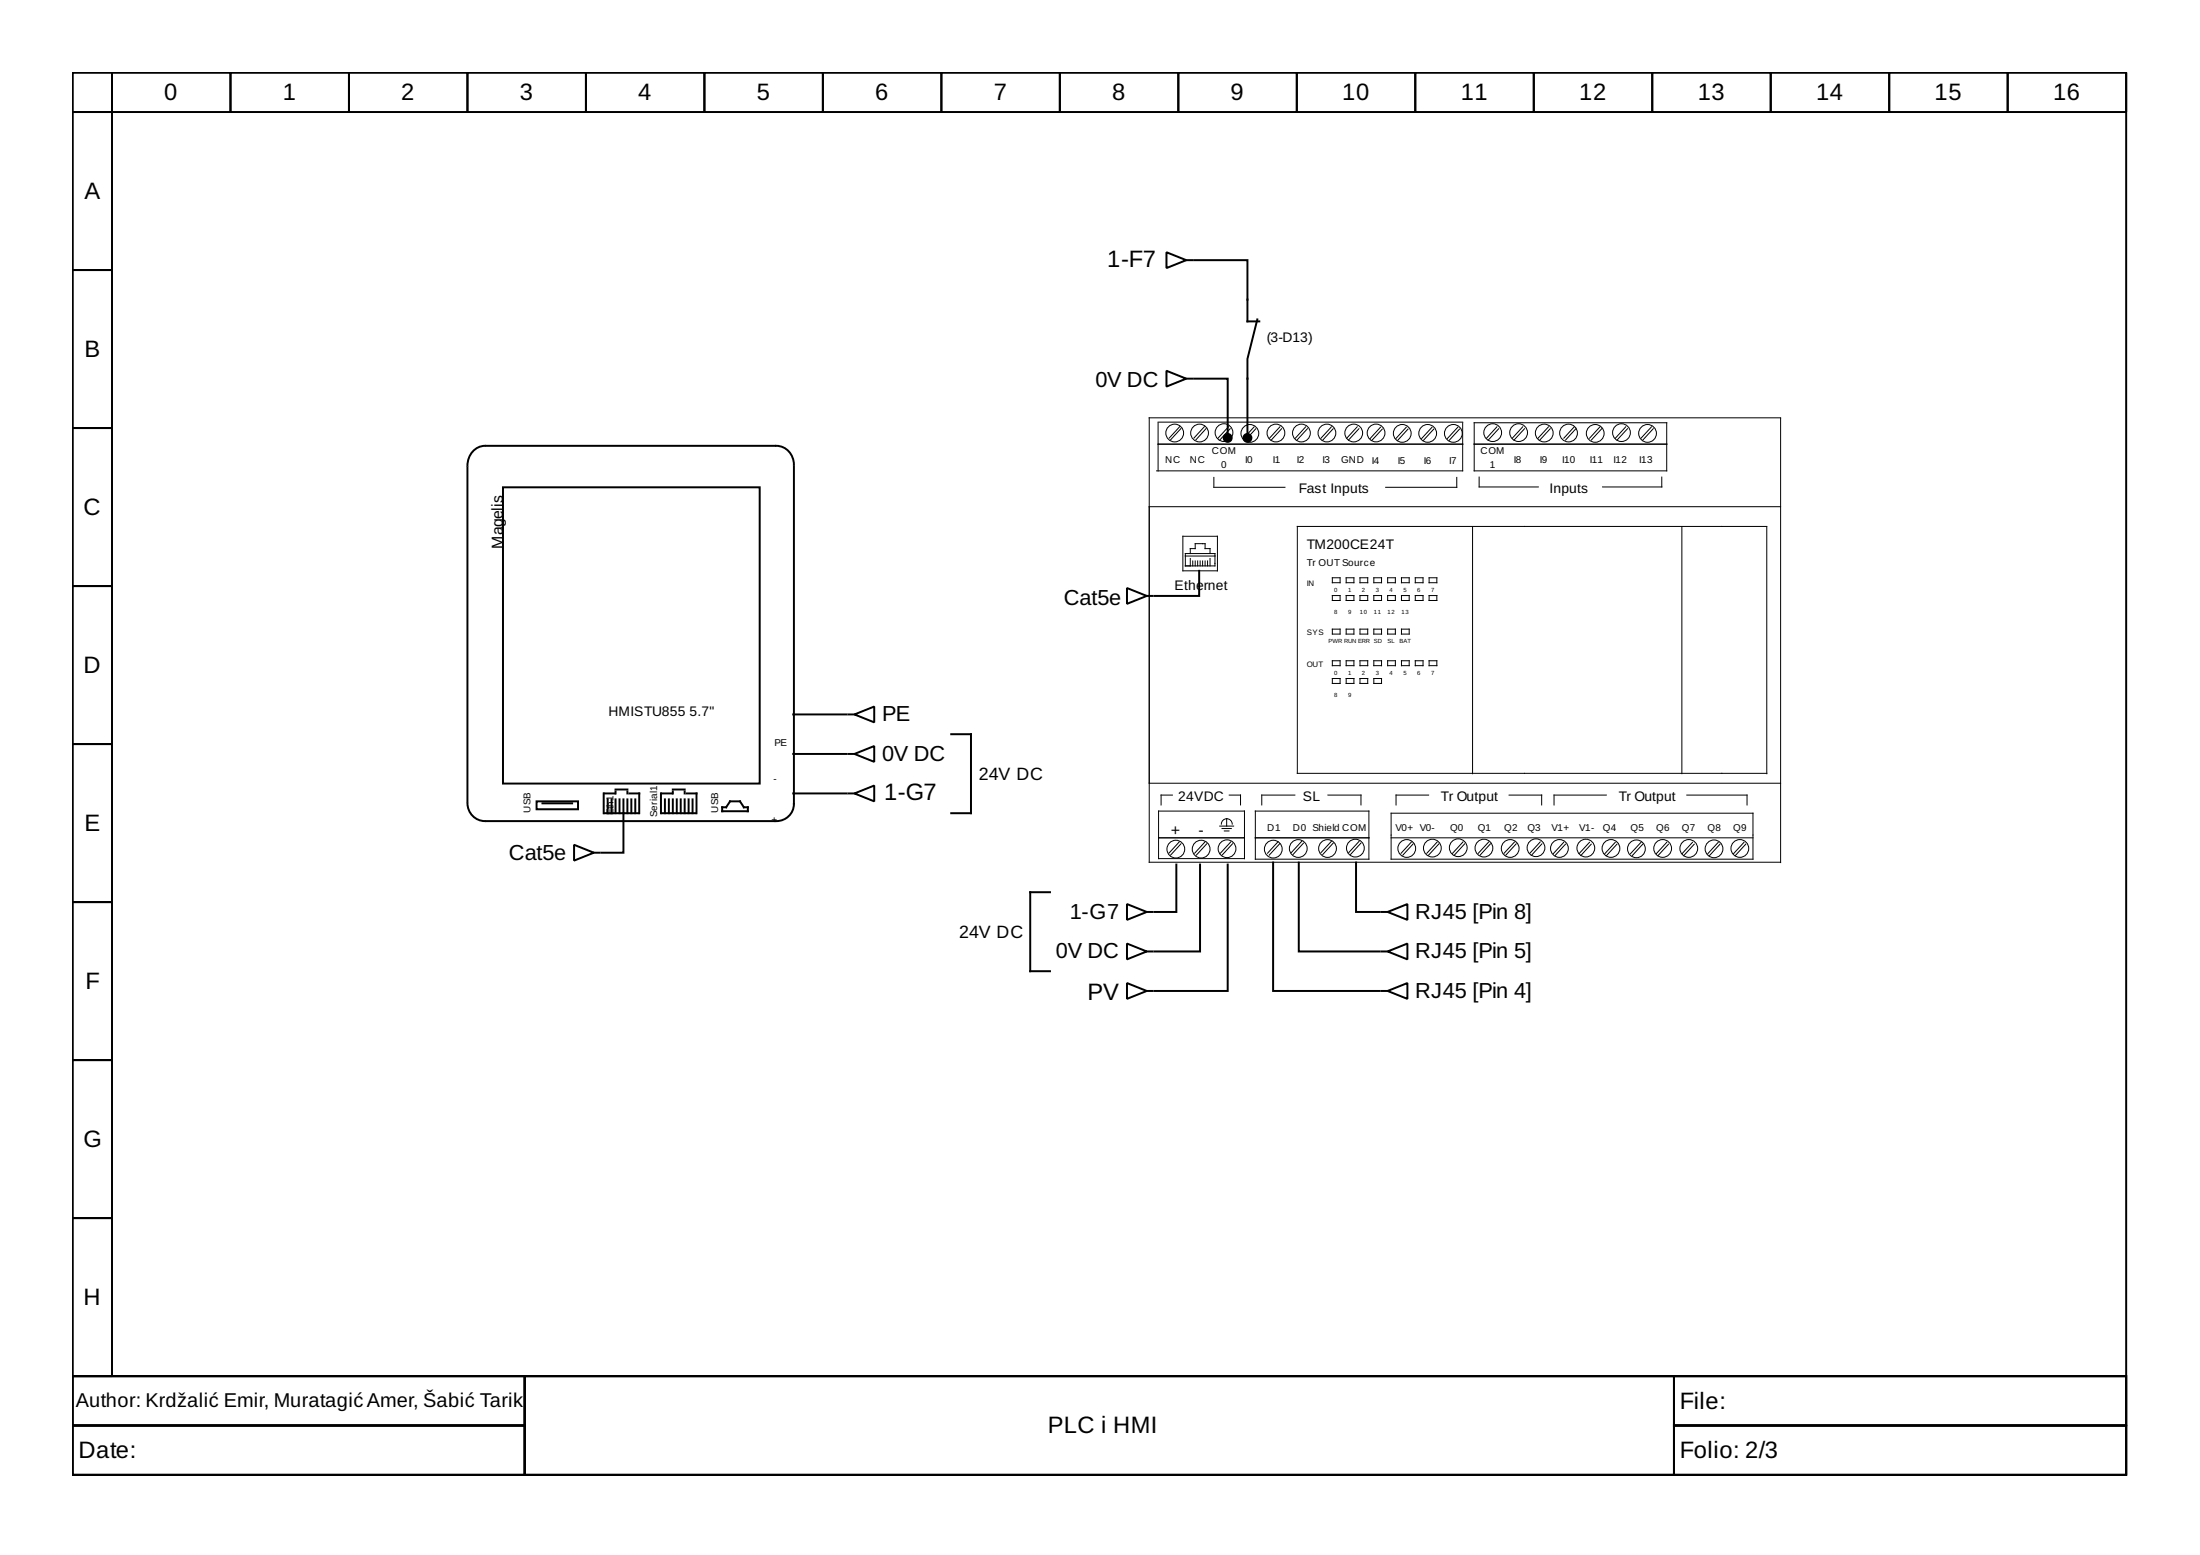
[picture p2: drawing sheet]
<svg xmlns="http://www.w3.org/2000/svg" width="297mm" height="210mm" viewBox="0 0 297 210" stroke-linecap="round" stroke-linejoin="round" font-family="sans-serif">
<g fill="none" stroke="#000" stroke-width=".27">
<path d="M9.8 9.8h277.3v176h-277.3zM9.8 9.8h5.3v5.3h-5.3zM9.8 15.1h5.3v21.4h-5.3zM15.1 9.8h16v5.3h-16zM31.1 9.8h16v5.3h-16zM47.1 9.8h16v5.3h-16zM63.1 9.8h16v5.3h-16zM79.1 9.8h16v5.3h-16zM95.1 9.8h16v5.3h-16zM111.1 9.8h16v5.3h-16zM127.1 9.8h16v5.3h-16zM143.1 9.8h16v5.3h-16z"/>
<path d="M159.1 9.8h16v5.3h-16zM175.1 9.8h16v5.3h-16zM191.1 9.8h16v5.3h-16zM207.1 9.8h16v5.3h-16zM223.1 9.8h16v5.3h-16zM239.1 9.8h16v5.3h-16zM255.1 9.8h16v5.3h-16zM271.1 9.8h16v5.3h-16zM9.8 36.5h5.3v21.3h-5.3zM157.5 34.1l2.7 1-2.7 1.1zM160.2 35.1h.8M161.2 35.1h7.2v8.3h1.6"/>
<path d="M9.8 57.8h5.3v21.3h-5.3zM157.5 50l2.7 1.1-2.7 1.1zM160.2 51.1h.8M161.2 51.1h4.6v7.5M169.8 43.1l-1.4 5.3v10.2M9.8 79.1h5.3v21.3h-5.3zM63.1 63.1v45.1M65.5 60.2a2.52 2.52 0 0 0-2.4 2.7M65.7 60.2h38.9M67.9 65.8h34.7v40h-34.7zM104.8 60.2a2.46 2.46 0 0 1 2.4 2.5M107.2 63v45.5"/>
<path d="M152.2 79.4l2.6 1-2.6 1.1zM161.9 77.1v3.3h-6M107.1 96.4h7.2M114.6 96.4h.8M115.4 96.4l2.6-1v2.1zM128.4 99.1h2.7v10.7h-2.7M154.8 80.4h.8M9.8 100.4h5.3v21.4h-5.3zM63.1 108.4a2.41 2.41 0 0 0 2.4 2.4M65.7 110.8h39M72.4 108.2h5.6v1h-5.6zM73.2 108.4h4"/>
<path d="M77.5 114l2.7 1.1-2.7 1.1zM80.2 115.1h.8M81.5 107.1v2.7M81.6 109.8h4.6M81.6 107.1h1.4M82 107.9v1.9M82.6 107.9v1.9M83.1 106.6h1.6M83.1 106.8v.3M83.1 107.9v1.9M83.6 107.9v1.9M84.2 107.9v7.2h-3"/>
<path d="M84.7 106.8v.3M84.7 107.9v1.9M85 107.1h1.3v2.7M85.2 107.9v1.9M85.8 107.9v1.9M89.2 107.1v2.7M89.3 109.8h4.7M89.3 107.1h1.5M89.8 107.9v1.9M90.3 107.9v1.9M90.8 106.8v.3M90.8 107.9v1.9"/>
<path d="M90.8 106.6h1.6M91.4 107.9v1.9M91.9 107.9v1.9M92.4 106.8v.3M92.4 107.9v1.9M92.7 107.1h1.3v2.7M93 107.9v1.9M93.5 107.9v1.9M97.5 109h.5l.6-.8h1.3l.5 .8h.6v.5h-3.5zM107.1 101.8h7.2M107.1 107.1h7.2M107.2 108.5a2.33 2.33 0 0 1-2.4 2.3"/>
<path d="M114.6 101.8h.8M114.6 107.1h.8M115.4 101.8l2.6-1.1v2.1zM115.4 107.1l2.6-1.1v2.2zM158.8 116.7v6.4h-2.9M162 116.7v11.7h-6.1M165.8 116.7v17.1h-9.9M171.9 116.4v17.4h14.4M175.4 116.4v12h10.9M183.1 116.4v6.7h3.2M9.8 121.8h5.3v21.3h-5.3zM141.8 120.4h-2.7v10.7h2.7"/>
<path d="M152.2 127.4l2.6 1-2.6 1.1zM152.2 122l2.6 1.1-2.6 1.1zM152.2 132.7l2.6 1.1-2.6 1zM154.8 128.4h.8M154.8 123.1h.8M154.8 133.8h.8M186.6 128.4h.8M186.6 123.1h.8M186.6 133.8h.8M187.4 123.1l2.6-1.1v2.2zM187.4 133.8l2.6-1.1v2.1zM187.4 128.4l2.6-1v2.1z"/>
<path d="M9.8 143.1h5.3v21.3h-5.3zM9.8 164.4h5.3v21.4h-5.3zM9.8 185.8h277.3v13.3h-277.3zM9.8 185.8h61v6.6h-61zM9.8 192.4h61v6.7h-61zM70.8 185.8h155.2v13.3h-155.2zM226 185.8h61.1v6.6h-61.1zM226 192.4h61.1v6.7h-61.1z"/>
</g>
<g fill="none" stroke="#000" stroke-width=".14">
<path d="M156.4 60h41.1M156.4 57h41.1M156.4 57.1v6.5M159.3 57.6l-1.4 1.5M159.4 57.8l-1.4 1.6M162.6 57.6l-1.4 1.5M162.8 57.8l-1.3 1.6M165.9 57.6l-1.4 1.5M166.1 57.9l-1.4 1.5M169.3 57.6l-1.4 1.5M169.6 57.9l-1.4 1.5M172.8 57.6l-1.4 1.5"/>
<path d="M173 57.9l-1.4 1.5M176.3 57.6l-1.4 1.5M176.5 57.9l-1.4 1.5M179.8 57.6l-1.4 1.5M180 57.9l-1.4 1.5M183.2 57.6l-1.4 1.5M183.5 57.9l-1.4 1.5M186.4 57.7l-1.4 1.5M186.6 57.9l-1.4 1.5M189.9 57.7l-1.4 1.5M190.1 57.9l-1.4 1.5M193.4 57.7l-1.5 1.5"/>
<path d="M193.6 57.9l-1.4 1.5M196.8 57.7l-1.4 1.5M197.1 57.9l-1.4 1.5M197.5 57.1v6.5h-41.3M199 60h26M199 57.1h26v6.5h-26zM202.1 57.6l-1.4 1.5M202.4 57.9l-1.5 1.5M205.6 57.6l-1.4 1.5M205.8 57.9l-1.4 1.5M209.1 57.6l-1.4 1.5M209.3 57.9l-1.4 1.5"/>
<path d="M212.5 57.6l-1.4 1.5M212.8 57.9l-1.4 1.5M216 57.6l-1.4 1.5M216.3 57.9l-1.4 1.5M219.5 57.6l-1.4 1.5M219.7 57.9l-1.4 1.5M223 57.6l-1.4 1.5M223.2 57.9l-1.4 1.5M240.4 56.4h-85.2v60h85.2M240.4 56.4v60M155.2 68.4h85.2M159.7 72.4h4.7v4.7h-4.7z"/>
<path d="M160 74.7h4v1.7h-4zM160 75.1h4M160.7 74.7v-.6h.7v-.7h1.3v.7h.7v.6M160.7 75.4v1M161 75.7v.7M161.4 75.7v.7M161.7 75.7v.7M162 75.7v.7M162.4 75.7v.7M162.7 75.7v.7M163 75.7v.7M163.4 75.4v1"/>
<path d="M163.9 64.4v1.4h9.6M179.9 78h1v.7h-1zM181.8 78h1v.7h-1zM183.6 78h1.1v.7h-1.1zM185.5 78h1v.7h-1zM187.4 78h1v.7h-1zM189.2 78h1.1v.7h-1.1zM191.1 78h1v.7h-1zM193 78h1v.7h-1zM196.7 64.4v1.4h-9.6M198.8 71.1v33.3M199.7 64.4v1.3h8"/>
<path d="M224.4 64.4v1.3h-8M227.1 71.1v33.3M238.5 71.1h-63.3v33.3h63.3M238.5 71.1v33.3M179.9 80.4h1v.7h-1zM179.9 89.2h1v.7h-1zM179.9 84.9h1v.7h-1zM179.9 91.6h1v.7h-1zM181.8 80.4h1v.7h-1zM181.8 84.9h1v.7h-1zM181.8 89.2h1v.7h-1zM181.8 91.6h1v.7h-1z"/>
<path d="M183.6 80.4h1.1v.7h-1.1zM183.6 89.2h1.1v.7h-1.1zM183.6 84.9h1.1v.7h-1.1zM183.6 91.6h1.1v.7h-1.1zM185.5 80.4h1v.7h-1zM185.5 84.9h1v.7h-1zM185.5 89.2h1v.7h-1zM185.5 91.6h1v.7h-1zM187.4 80.4h1v.7h-1zM187.4 89.2h1v.7h-1zM187.4 84.9h1v.7h-1zM189.2 80.4h1.1v.7h-1.1z"/>
<path d="M189.2 89.2h1.1v.7h-1.1zM189.2 84.9h1.1v.7h-1.1zM191.1 80.4h1v.7h-1zM191.1 89.2h1v.7h-1zM193 80.4h1v.7h-1zM193 89.2h1v.7h-1zM155.2 105.7h85.2M156.4 113.1h11.6M156.4 109.5h11.6v6.4h-11.6zM158.3 107.3h-1.5v1.4M159.2 113.6l-1.4 1.6M159.5 113.9l-1.4 1.5"/>
<path d="M162.7 113.6l-1.4 1.6M162.9 113.9l-1.4 1.5M164.7 111.5h1.9M165 111.8h1.2M165.3 112.2h.6M165.6 110.5v1M165.6 110.5a.73 .73 0 0 0-.7 .7M165.6 110.5a.73 .73 0 0 1 .8 .7M166 107.3h1.5v1.4M166.2 113.6l-1.4 1.6M166.4 113.9l-1.4 1.5M169.5 113.1h15.3"/>
<path d="M169.5 109.5h15.3v6.5h-15.3zM172.5 113.6l-1.4 1.6M172.8 113.9l-1.4 1.5M174.8 107.3h-4.4v1.4M175.8 113.6l-1.4 1.5M176 113.8l-1.4 1.5M179.3 107.3h4.5v1.4M179.8 113.6l-1.4 1.5M180 113.8l-1.4 1.5M183.5 113.6l-1.4 1.5M183.7 113.8l-1.4 1.5M187.8 113.1h48.9"/>
<path d="M187.8 109.8h48.9v6.2h-48.9zM190.6 113.7l-1.4 1.5M190.8 113.9l-1.4 1.5M192.9 107.3h-4.4v1.4M194 113.7l-1.4 1.5M194.3 113.9l-1.4 1.5M197.5 113.7l-1.4 1.5M197.8 113.9l-1.4 1.5M201 113.7l-1.4 1.5M201.2 113.9l-1.4 1.5M203.8 107.3h4.4v1.4M204.5 113.7l-1.4 1.5"/>
<path d="M204.7 113.9l-1.4 1.5M208 113.7l-1.4 1.5M208.2 113.9l-1.4 1.5M211.1 113.7l-1.4 1.5M211.4 114l-1.4 1.5M214.6 113.7l-1.4 1.5M214.8 114l-1.4 1.5M216.9 107.3h-7.1v1.4M218.1 113.7l-1.4 1.5M218.3 114l-1.4 1.5M221.6 113.7l-1.4 1.5M221.8 114l-1.4 1.5"/>
<path d="M225 113.7l-1.4 1.5M225.3 114l-1.4 1.5M227.7 107.3h8.2v1.4M228.5 113.7l-1.4 1.5M228.8 114l-1.5 1.5M232 113.7l-1.4 1.5M232.2 114l-1.4 1.5M235.5 113.7l-1.4 1.5M235.7 114l-1.4 1.5"/>
<circle cx="158.6" cy="58.5" r="1.2"/>
<circle cx="162" cy="58.5" r="1.2"/>
<circle cx="165.3" cy="58.4" r="1.2"/>
<circle cx="168.8" cy="58.5" r="1.2"/>
<circle cx="172.3" cy="58.5" r="1.2"/>
<circle cx="175.7" cy="58.5" r="1.2"/>
<circle cx="179.2" cy="58.5" r="1.2"/>
<circle cx="182.8" cy="58.5" r="1.2"/>
<circle cx="185.8" cy="58.4" r="1.2"/>
<circle cx="189.3" cy="58.5" r="1.2"/>
<circle cx="192.8" cy="58.5" r="1.2"/>
<circle cx="196.2" cy="58.5" r="1.2"/>
<circle cx="201.5" cy="58.4" r="1.2"/>
<circle cx="205" cy="58.4" r="1.2"/>
<circle cx="208.5" cy="58.5" r="1.2"/>
<circle cx="211.8" cy="58.5" r="1.2"/>
<circle cx="215.4" cy="58.5" r="1.2"/>
<circle cx="218.9" cy="58.4" r="1.2"/>
<circle cx="222.4" cy="58.5" r="1.2"/>
<circle cx="158.8" cy="114.6" r="1.2"/>
<circle cx="162.2" cy="114.6" r="1.2"/>
<circle cx="165.7" cy="114.6" r="1.2"/>
<circle cx="171.9" cy="114.6" r="1.2"/>
<circle cx="175.3" cy="114.5" r="1.2"/>
<circle cx="179.2" cy="114.5" r="1.2"/>
<circle cx="183" cy="114.5" r="1.2"/>
<circle cx="189.9" cy="114.5" r="1.2"/>
<circle cx="193.4" cy="114.5" r="1.2"/>
<circle cx="196.9" cy="114.4" r="1.2"/>
<circle cx="200.4" cy="114.5" r="1.2"/>
<circle cx="203.9" cy="114.5" r="1.2"/>
<circle cx="207.4" cy="114.4" r="1.2"/>
<circle cx="210.5" cy="114.5" r="1.2"/>
<circle cx="214.1" cy="114.5" r="1.2"/>
<circle cx="217.5" cy="114.5" r="1.2"/>
<circle cx="220.9" cy="114.6" r="1.2"/>
<circle cx="224.5" cy="114.5" r="1.2"/>
<circle cx="228" cy="114.5" r="1.2"/>
<circle cx="231.4" cy="114.6" r="1.2"/>
<circle cx="234.9" cy="114.5" r="1.2"/>
</g>
<g fill="#000" stroke="#000" stroke-width=".27">
<circle cx="165.8" cy="59.1" r=".53"/>
<circle cx="168.4" cy="59.1" r=".53"/>
</g>
<g font-size="3.2">
<text x="22.2" y="13.5">0</text>
<text x="38.2" y="13.5">1</text>
<text x="54.2" y="13.5">2</text>
<text x="70.2" y="13.5">3</text>
<text x="86.2" y="13.5">4</text>
<text x="102.2" y="13.5">5</text>
<text x="118.2" y="13.5">6</text>
<text x="134.2" y="13.5">7</text>
<text x="150.2" y="13.5">8</text>
<text x="166.2" y="13.5">9</text>
<text x="181.2" y="13.5">10</text>
<text x="197.2" y="13.5">11</text>
<text x="213.2" y="13.5">12</text>
<text x="229.2" y="13.5">13</text>
<text x="245.2" y="13.5">14</text>
<text x="261.2" y="13.5">15</text>
<text x="277.2" y="13.5">16</text>
<text x="11.4" y="26.9">A</text>
<text x="149.5" y="36.1">1-F7</text>
<text x="11.4" y="48.2">B</text>
<text x="11.3" y="69.5">C</text>
<text x="11.3" y="90.8">D</text>
<text x="11.4" y="112.2">E</text>
<text x="119.4" y="108">1-G7</text>
<text x="11.5" y="133.5">F</text>
<text x="146.8" y="135">PV</text>
<text x="11.3" y="154.8">G</text>
<text x="11.3" y="176.2">H</text>
<text x="226.8" y="190.2">File:</text>
<text x="10.6" y="196.8">Date:</text>
<text x="141.5" y="193.5">PLC i HMI</text>
<text x="226.8" y="196.8">Folio: 2/3</text>
</g>
<g font-size="2.9">
<text x="147.9" y="52.2">0V DC</text>
<text x="143.6" y="81.6">Cat5e</text>
<text x="119.1" y="97.4">PE</text>
<text x="119.1" y="102.7">0V DC</text>
<text x="68.7" y="116">Cat5e</text>
<text x="144.4" y="124">1-G7</text>
<text x="191.1" y="124">RJ45 [Pin 8]</text>
<text x="142.6" y="129.4">0V DC</text>
<text x="191.1" y="129.4">RJ45 [Pin 5]</text>
<text x="191.1" y="134.7">RJ45 [Pin 4]</text>
</g>
<text font-size="2.7" x="10.2" y="190">Author: Krdžalić Emir, MuratagićAmer, Šabić Tarik</text>
<g font-size="2.4">
<text x="132.2" y="105.2">24V DC</text>
<text x="129.5" y="126.6">24V DC</text>
</g>
<g font-size="2.1">
<text x="67.9" y="74" transform="rotate(-90 67.9 74)">Magelis</text>
<text x="159.4" y="111.4" transform="rotate(-180 159.4 111.4)">+</text>
<text x="162.6" y="111.6" transform="rotate(-180 162.6 111.6)">-</text>
</g>
<g font-size="1.9">
<text x="171" y="46.2">(3-D13)</text>
<text x="175.4" y="66.6">Fast Inputs</text>
<text x="209.2" y="66.6">Inputs</text>
<text x="176.4" y="74">TM200CE24T</text>
<text x="158.6" y="79.6">Ethernet</text>
<text x="82.2" y="96.7">HMISTU855</text>
<text x="93.1" y="96.7">5.7&quot;</text>
<text x="159.1" y="108.2">24VDC</text>
<text x="175.9" y="108.2">SL</text>
<text x="194.6" y="108.2">Tr Output</text>
<text x="218.6" y="108.2">Tr Output</text>
</g>
<g font-size="1.3">
<text x="157.3" y="62.4">NC</text>
<text x="160.7" y="62.4">NC</text>
<text x="163.6" y="61.2">COM</text>
<text x="164.9" y="63.2">0</text>
<text x="168.1" y="62.5">I0</text>
<text x="171.9" y="62.5">I1</text>
<text x="175.1" y="62.5">I2</text>
<text x="178.6" y="62.5">I3</text>
<text x="181.1" y="62.5">GND</text>
<text x="185.2" y="62.6">I4</text>
<text x="188.7" y="62.6">I5</text>
<text x="192.2" y="62.6">I6</text>
<text x="195.7" y="62.6">I7</text>
<text x="199.9" y="61.2">COM</text>
<text x="201.1" y="63.2">1</text>
<text x="204.4" y="62.5">I8</text>
<text x="207.9" y="62.5">I9</text>
<text x="210.9" y="62.5">I10</text>
<text x="214.6" y="62.5">I11</text>
<text x="217.9" y="62.5">I12</text>
<text x="221.3" y="62.5">I13</text>
<text x="176.4" y="76.4">Tr OUT Source</text>
<text x="104.6" y="100.7">PE</text>
<text x="104.4" y="105.5">-</text>
<text x="71.6" y="109.8" transform="rotate(-90 71.6 109.8)">USB</text>
<text x="82.8" y="110" transform="rotate(-90 82.8 110)">Eth1</text>
<text x="88.7" y="110.3" transform="rotate(-90 88.7 110.3)">Serial1</text>
<text x="97" y="109.8" transform="rotate(-90 97 109.8)">USB</text>
<text x="104.2" y="111.1">+</text>
<text x="171.1" y="112.2">D1</text>
<text x="174.6" y="112.2">D0 Shield COM</text>
<text x="188.4" y="112.2">V0+ V0-</text>
<text x="195.8" y="112.2">Q0</text>
<text x="199.5" y="112.2">Q1</text>
<text x="203.1" y="112.2">Q2</text>
<text x="206.2" y="112.2">Q3</text>
<text x="209.5" y="112.2">V1+</text>
<text x="213.2" y="112.2">V1-</text>
<text x="216.4" y="112.2">Q4</text>
<text x="220.2" y="112.2">Q5</text>
<text x="223.6" y="112.2">Q6</text>
<text x="227.1" y="112.2">Q7</text>
<text x="230.5" y="112.2">Q8</text>
<text x="234" y="112.2">Q9</text>
</g>
<g font-size="1.1">
<text x="176.4" y="79.1">IN</text>
<text x="176.4" y="85.8">SYS</text>
<text x="176.4" y="90">OUT</text>
</g>
<g font-size=".8">
<text x="180.2" y="79.9">0</text>
<text x="180.2" y="82.8">8</text>
<text x="182" y="79.9">1</text>
<text x="182" y="82.8">9</text>
<text x="183.6" y="82.8">10</text>
<text x="183.9" y="79.9">2</text>
<text x="185.5" y="82.8">11</text>
<text x="185.8" y="79.9">3</text>
<text x="187.4" y="82.8">12</text>
<text x="187.6" y="79.9">4</text>
<text x="189.2" y="82.8">13</text>
<text x="189.5" y="79.9">5</text>
<text x="191.4" y="79.9">6</text>
<text x="193.2" y="79.9">7</text>
<text x="179.4" y="86.8">PWR RUN ERR SD</text>
<text x="187.4" y="86.8">SL</text>
<text x="189" y="86.8">BAT</text>
<text x="180.2" y="91.1">0</text>
<text x="180.2" y="94">8</text>
<text x="182" y="91.1">1</text>
<text x="182" y="94">9</text>
<text x="183.9" y="91.1">2</text>
<text x="185.8" y="91.1">3</text>
<text x="187.6" y="91.1">4</text>
<text x="189.5" y="91.1">5</text>
<text x="191.4" y="91.1">6</text>
<text x="193.2" y="91.1">7</text>
</g>
</svg>
